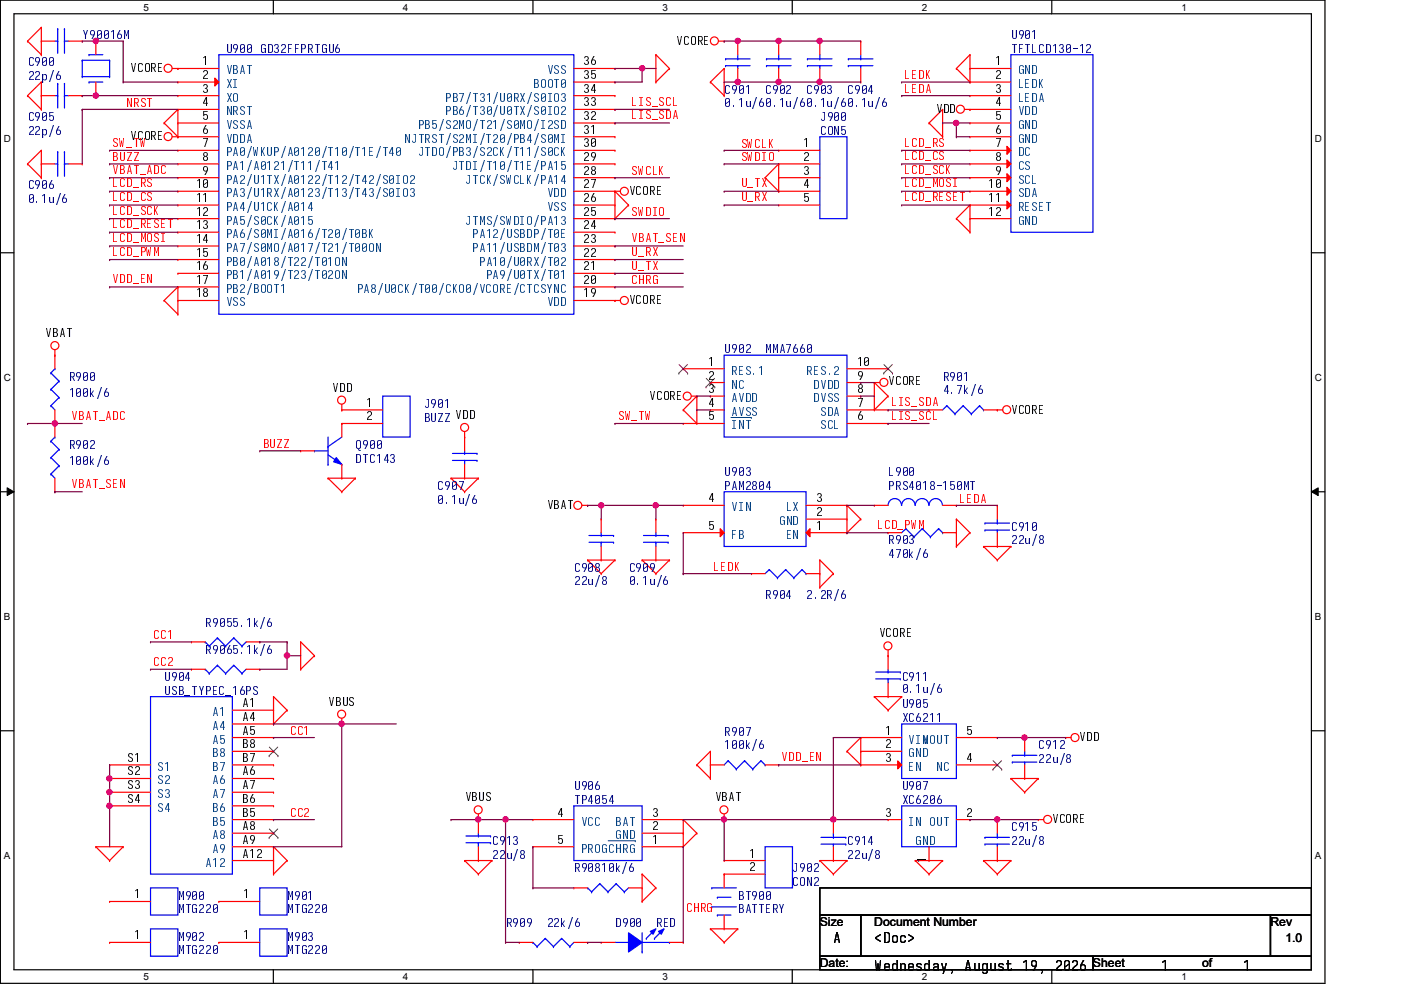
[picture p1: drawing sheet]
<svg xmlns="http://www.w3.org/2000/svg" width="297mm" height="210mm" viewBox="0 0 297 210" stroke-linecap="round" stroke-linejoin="round" font-family="sans-serif">
<path d="M.1 0h280.8v208.5h-280.8zM3 2.9h275v202.7h-275z" fill="none" stroke="#000" stroke-width=".25"/>
<g fill="#fff">
<path d="M30.4 .3h1.2v2.4h-1.2z"/>
<path d="M30.4 205.9h1.2v2.3h-1.2z"/>
</g>
<path d="M58 0v2.9M58 205.6v2.9" fill="none" stroke="#000" stroke-width=".25"/>
<g fill="#fff">
<path d="M85.4 .3h1.2v2.4h-1.2z"/>
<path d="M85.4 205.9h1.2v2.3h-1.2z"/>
</g>
<path d="M113 0v2.9M113 205.6v2.9" fill="none" stroke="#000" stroke-width=".25"/>
<g fill="#fff">
<path d="M140.5 .3h1.1v2.4h-1.1z"/>
<path d="M140.5 205.9h1.1v2.3h-1.1z"/>
</g>
<path d="M168 0v2.9M168 205.6v2.9" fill="none" stroke="#000" stroke-width=".25"/>
<g fill="#fff">
<path d="M195.4 .3h1.2v2.4h-1.2z"/>
<path d="M195.4 205.9h1.2v2.3h-1.2z"/>
</g>
<path d="M223 0v2.9M223 205.6v2.9" fill="none" stroke="#000" stroke-width=".25"/>
<g fill="#fff">
<path d="M250.5 .3h1.1v2.4h-1.1z"/>
<path d="M250.5 205.9h1.1v2.3h-1.1z"/>
<path d="M.8 28.2h1.5v2.4h-1.5z"/>
<path d="M278.8 28.2h1.4v2.4h-1.4z"/>
<path d="M.8 78.9h1.5v2.3h-1.5z"/>
<path d="M278.8 78.9h1.4v2.3h-1.4z"/>
</g>
<path d="M.1 53.6h2.9M278 53.6h2.9" fill="none" stroke="#000" stroke-width=".25"/>
<g fill="#fff">
<path d="M.8 129.6h1.4v2.3h-1.4z"/>
<path d="M278.8 129.6h1.3v2.3h-1.3z"/>
</g>
<path d="M.1 104.3h2.9M278 104.3h2.9" fill="none" stroke="#000" stroke-width=".25"/>
<path d="M1.5 103.4l1.5 .9-1.5 .8zM278 104.3l1.5-.9v1.7z" fill="#000"/>
<path d="M1.5 103.4l1.5 .9-1.5 .8zM278 104.3l1.5-.9v1.7z" fill="none" stroke="#000" stroke-width=".21"/>
<g fill="#fff">
<path d="M.8 180.3h1.4v2.3h-1.4z"/>
<path d="M278.8 180.3h1.3v2.3h-1.3z"/>
</g>
<path d="M.1 154.9h2.9M278 154.9h2.9M173.8 188.3h104.2v5.7h-104.2zM173.8 194h8.7v8.7h-8.7zM182.5 194h86.9v8.7h-86.9zM269.4 194h8.6v8.7h-8.6zM173.8 202.7h57.9v2.9h-57.9zM231.7 202.7h46.3v2.9h-46.3z" fill="none" stroke="#000" stroke-width=".25"/>
<g fill="none" stroke="#f00" stroke-width=".25">
<path d="M5.8 8.7h.1M5.8 8.7l3 2.9M8.8 11.6h.1M8.8 5.8h.1M8.8 17.4h.1M8.8 5.8v5.8M8.8 17.4v5.8M8.8 5.8l-3 2.9M8.8 17.4l-3 2.9M36.5 14.5h1.2M37.7 14.5h.1M139.1 11.6h.1"/>
<path d="M139.1 17.4h.1M139.1 11.6v5.8M139.1 11.6l2.8 2.9M141.9 14.5h.1M141.9 14.5l-2.8 2.9M150.6 17.4h.1M150.6 17.4l2.9 2.9M152.4 8.7h1.1M153.5 8.7h.1M153.5 14.5h.1M153.5 14.5v5.8M153.5 14.5l-2.9 2.9"/>
<path d="M202.8 14.5h.1M202.8 14.5l2.9 2.9M205.7 11.6h.1M205.7 17.4h.1M205.7 11.6v5.8M205.7 11.6l-2.9 2.9M5.8 20.3h.1M5.8 34.8h.1M5.8 20.3l3 2.9M5.8 34.8l3 2.9M8.8 23.2h.1M8.8 37.7h.1"/>
<path d="M8.8 31.9h.1M8.8 31.9v5.8M8.8 31.9l-3 2.9M34.8 26.1h.1M34.8 26.1l2.9 2.9M36.5 29h1.2M37.7 29h.1M37.7 23.2h.1M37.7 23.2v5.8M37.7 23.2l-2.9 2.9M153.5 20.3h.1M162.2 37.7h.1"/>
<path d="M162.2 37.7l2.9 2.9M165.1 34.8h.1M165.1 34.8v5.8M165.1 34.8l-2.9 2.9M197 26.1h.1M197 26.1l2.9 2.9M199.9 23.2h.1M199.9 29h.1M199.9 23.2v5.8M199.9 23.2l-2.9 2.9M204.5 23.2h1.2M205.7 23.2h.1"/>
<path d="M130.4 40.6h.1M130.4 46.4h.1M130.4 40.6v5.8M130.4 40.6l2.9 2.9M130.4 40.6h1.1M133.3 43.5h.1M133.3 43.5l-2.9 2.9M165.1 40.6h.1M202.8 46.4h.1M202.8 46.4l2.9 2.8M205.7 43.5h.1M205.7 49.2h.1"/>
<path d="M205.7 43.5v5.7M205.7 43.5l-2.9 2.9M11.6 75.3h.1M11.6 74.2v1.1M34.8 63.7h.1M34.8 63.7l2.9 2.9M37.7 66.6h.1M37.7 60.8h.1M37.7 60.8v5.8M37.7 60.8l-2.9 2.9M130.4 63.7h.1M130.4 63.7h1.1"/>
<path d="M72.5 86.9h.1M72.5 85.7v1.2M98.5 92.7h.1M98.5 91.5v1.2M144.9 86.9h.1M144.9 86.9l2.8 2.9M146.6 84h1.1M147.7 89.8h.1M147.7 84h.1M147.7 84v5.8M147.7 84l-2.8 2.9M185.4 81.1h.1"/>
<path d="M185.4 86.9h.1M185.4 81.1v5.8M185.4 81.1l2.9 2.9M185.4 81.1h1.2M188.3 84h.1M188.3 84l-2.9 2.9M211.5 86.9h.1M211.5 86.9h1.1M69.6 101.4h.1M69.6 101.4h5.7M69.6 101.4l2.9 2.9M72.5 104.3h.1"/>
<path d="M75.3 101.4h.1M75.3 101.4l-2.8 2.9M95.6 101.4h.1M95.6 101.4h5.8M95.6 101.4l2.9 2.9M98.5 104.3h.1M101.4 101.4h.1M101.4 101.4l-2.9 2.9M123.4 107.1h1.2M124.6 107.1h.1M124.6 118.7h.1M124.6 118.7h5.8"/>
<path d="M124.6 118.7l2.9 2.9M130.4 118.7h.1M130.4 118.7l-2.9 2.9M136.1 118.7h.1M136.1 118.7h5.8M136.1 118.7l3 2.9M141.9 118.7h.1M141.9 118.7l-2.8 2.9M173.8 118.7h.1M173.8 118.7v5.8M173.8 118.7l2.9 2.9M179.6 112.9h.1"/>
<path d="M179.6 107.1h.1M179.6 107.1v5.8M179.6 107.1l2.9 3M182.5 110.1h.1M182.5 110.1l-2.9 2.8M202.8 115.9h.1M202.8 110.1h.1M202.8 110.1v5.8M202.8 110.1l2.9 2.8M205.7 112.9h.1M205.7 112.9l-2.9 3M208.5 115.9h.1"/>
<path d="M208.5 115.9h5.8M208.5 115.9l3 2.8M211.5 118.7h.1M214.3 115.9h.1M214.3 115.9l-2.8 2.8M63.8 136.1h.1M63.8 136.1v5.8M63.8 136.1l2.9 2.9M66.7 139h.1M66.7 139l-2.9 2.9M127.5 121.6h.1M139.1 121.6h.1"/>
<path d="M173.8 124.5h.1M176.7 121.6h.1M176.7 121.6l-2.9 2.9M188.3 139h.1M188.3 137.8v1.2M58 147.7h.1M58 153.5h.1M58 147.7v5.8M58 147.7l2.9 2.9M60.9 150.6h.1M60.9 150.6l-2.9 2.9M63.8 141.9h.1"/>
<path d="M72.5 153.5h.1M72.5 152.3v1.2M150.6 159.3h.1M150.6 159.3v5.8M150.6 159.3l-2.9 2.9M179.6 159.3h.1M179.6 159.3l2.9 2.9M182.5 156.4h.1M182.5 156.4v5.8M182.5 156.4l-2.9 2.9M185.4 147.7h.1M185.4 147.7h5.8"/>
<path d="M185.4 147.7l2.9 2.9M188.3 150.6h.1M191.2 147.7h.1M191.2 147.7l-2.9 2.9M225.9 156.4h.1M225.9 156.4h1.2M20.3 179.5h.1M20.3 179.5h5.8M20.3 179.5l2.9 3M26.1 179.5h.1M26.1 179.5l-2.9 3M58 179.5h.1"/>
<path d="M58 179.5v5.8M58 179.5l2.9 3M101.4 173.8h.1M101.4 172.6v1.2M144.9 179.5h.1M144.9 173.8h.1M144.9 173.8v5.7M144.9 173.8l2.8 2.9M147.7 176.7h.1M147.7 162.2h.1M147.7 176.7l-2.8 2.8M147.7 162.2l2.9 2.9"/>
<path d="M150.6 165.1h.1M150.6 162.2h.1M150.6 162.2h2.9M153.5 173.8h.1M153.5 172.6v1.2M162.2 162.2h2.9M165.1 162.2h.1M176.7 173.8h.1M176.7 173.8v2.9M176.7 179.5v3M182.5 162.2h.1M188.3 173.8h.1"/>
<path d="M188.3 173.8h2.9M197 179.5v3M202.8 173.8h2.9M205.7 173.8h.1M214.3 165.1h.1M214.3 165.1h5.8M214.3 165.1l3 2.9M217.3 168h.1M220.1 165.1h.1M220.1 173.8h.1M220.1 165.1l-2.8 2.9M220.1 173.8h1.2"/>
<path d="M23.2 182.5h.1M46.4 191.1h.1M46.4 191.1h8.7M58 185.3h.1M60.9 182.5h.1M60.9 182.5l-2.9 2.8M98.5 182.5h.1M98.5 182.5h5.8M98.5 182.5l2.9 2.8M101.4 185.3h.1M104.3 182.5h.1M104.3 182.5l-2.9 2.8"/>
<path d="M121.7 188.3h.1M121.7 188.3h2.9M133.3 188.3h2.8M136.1 185.3h.1M136.1 191.1h.1M136.1 188.3h.1M136.1 185.3v5.8M136.1 185.3l3 3M139.1 188.3h.1M139.1 188.3l-3 2.8M150.6 196.9h.1M150.6 196.9h5.8"/>
<path d="M150.6 196.9l2.9 2.9M153.5 199.8h.1M153.5 182.5h.1M153.5 185.3h.1M153.5 182.5h8.7M153.5 185.3h8.7M156.4 196.9h.1M156.4 196.9l-2.9 2.9M173.8 182.5h.1M173.8 182.5h5.8M173.8 182.5l2.9 2.8M176.7 185.3h.1"/>
<path d="M176.7 182.5h.1M179.6 182.5h.1M179.6 182.5l-2.9 2.8M194.1 182.5h.1M194.1 182.5h5.8M194.1 182.5l2.9 2.8M197 185.3h.1M197 182.5h.1M199.9 182.5h.1M199.9 182.5l-2.9 2.8M208.5 182.5h.1M208.5 182.5h5.8"/>
<path d="M208.5 182.5l3 2.8M211.5 185.3h.1M214.3 182.5h.1M214.3 182.5l-2.8 2.8"/>
<circle cx="35.6" cy="14.5" r=".85"/>
<circle cx="151.5" cy="8.7" r=".85"/>
<circle cx="35.6" cy="29" r=".85"/>
<circle cx="203.6" cy="23.2" r=".85"/>
<circle cx="132.4" cy="40.6" r=".85"/>
<circle cx="11.6" cy="73.3" r=".85"/>
<circle cx="132.4" cy="63.7" r=".85"/>
<circle cx="72.4" cy="84.8" r=".85"/>
<circle cx="98.5" cy="90.6" r=".85"/>
<circle cx="145.7" cy="84" r=".85"/>
<circle cx="187.4" cy="81.1" r=".85"/>
<circle cx="213.4" cy="86.9" r=".85"/>
<circle cx="122.5" cy="107.1" r=".85"/>
<circle cx="188.2" cy="136.9" r=".85"/>
<circle cx="72.4" cy="151.4" r=".85"/>
<circle cx="227.9" cy="156.4" r=".85"/>
<circle cx="101.4" cy="171.7" r=".85"/>
<circle cx="153.5" cy="171.7" r=".85"/>
<circle cx="222.1" cy="173.7" r=".85"/>
</g>
<g fill="none" stroke="#00f" stroke-width=".25">
<path d="M153.5 104.3h17.4v11.6h-17.4zM154.4 161.3h.1M154.4 161.3l-.9 .9M154.4 161.3l1.7 1.8M156.1 163.1h.1M157.9 161.3h.1M157.9 161.3l-1.8 1.8M157.9 161.3l1.7 1.8M159.6 163.1h.1M161.3 161.3h.1M161.3 161.3l-1.7 1.8M161.3 161.3l.9 .9"/>
<path d="M162.2 179.5h5.8v8.8h-5.8zM162.2 162.2h.1M174.1 177.5h5.2M174.1 179h5.2M176.7 179h.1M176.7 177.5h.1M176.7 176.7v.8M176.7 179v.5M179.3 177.5h.1M179.3 179h.1M191.2 170.9h11.6v8.6h-11.6zM55.1 188.3h5.8v5.7h-5.8z"/>
<path d="M124.6 188.3h.1M124.6 188.3l.8 .8M125.4 189.1h.1M127.2 187.4h.1M127.2 187.4l1.7 1.7M127.2 187.4l-1.8 1.7M128.9 189.1h.1M130.6 187.4h.1M130.6 187.4l1.8 1.7M130.6 187.4l-1.7 1.7M132.4 189.1h.1M133.3 188.3l-.9 .8"/>
</g>
<path d="M170.9 112.9l.8-.8v1.7z" fill="#f00"/>
<path d="M144.9 107.1h.1M144.9 107.1h8.6M170.9 112.9l.8-.8v1.7zM170.9 112.9h8.7M170.9 110.1h8.7M170.9 107.1h8.7M179.6 112.9h.1M179.6 110.1h.1M179.6 107.1h.1" fill="none" stroke="#f00" stroke-width=".25"/>
<path d="M152.7 112.1l.8 .8-.8 .9z" fill="#f00"/>
<g fill="none" stroke="#f00" stroke-width=".25">
<path d="M144.9 112.9h.1M144.9 112.9h8.6M152.7 112.1l.8 .8-.8 .9zM159.3 121.6h.1M159.3 121.6h2.9M170.9 121.6h2.9M173.8 121.6h.1M49.3 150.6h8.7M49.3 153.5h8.7M49.3 156.4h8.7M49.3 159.3h8.7M58 150.6h.1"/>
<path d="M58 153.5h.1M58 156.4h.1M58 159.3h.1M182.5 156.4h.1M182.5 159.3h.1M182.5 156.4h8.7M182.5 159.3h8.7M23.2 162.2h.1M23.2 165.1h.1M23.2 168h.1M23.2 170.9h.1M23.2 162.2h8.7"/>
<path d="M23.2 165.1h8.7M23.2 168h8.7M23.2 170.9h8.7M49.3 162.2h8.7M49.3 165.1h8.7M49.3 168h8.7M49.3 170.9h8.7M49.3 176.7h8.7M49.3 179.5h8.7M49.3 173.8h8.7M58 165.1h.1M58 168h.1"/>
<path d="M58 176.7h.1M58 179.5h.1M58 173.8h.1M58 170.9h.1M58 162.2h.1M49.3 182.5h8.7M58 182.5h.1"/>
</g>
<g fill="none" stroke="#00f" stroke-width=".25">
<path d="M163.1 120.8h.1M163.1 120.8l-.9 .8M163.1 120.8l1.7 1.7M164.8 122.5h.1M166.6 120.8h.1M166.6 120.8l-1.8 1.7M166.6 120.8l1.7 1.7M168.3 122.5h.1M170 120.8h.1M170 120.8l-1.7 1.7M170 120.8l.9 .8M170.9 121.6h.1"/>
<path d="M31.9 147.7h17.4v37.6h-17.4zM191.2 153.5h11.6v11.6h-11.6z"/>
</g>
<path d="M57.1 158.4l1.8 1.8M58.9 158.4l-1.8 1.8M57.1 177.6h.1M57.1 160.2h.1M57.1 175.8l1.8 1.8M58.9 175.8l-1.8 1.8M58.9 177.6h.1M58.9 160.2h.1" fill="none" stroke="#7f3f00" stroke-width=".21"/>
<path d="M190.3 161.3l.9 .9-.9 .8z" fill="#f00"/>
<g fill="none" stroke="#f00" stroke-width=".25">
<path d="M165.1 17.4h.1M165.1 8.7h.1M165.1 8.7v2.9M165.1 14.5v2.9M182.5 17.4h.1M182.5 8.7h.1M182.5 8.7v2.9M182.5 14.5v2.9M165.1 31.9h.1M165.1 34.8h.1M165.1 37.7h.1M165.1 31.9h8.7"/>
<path d="M165.1 34.8h8.7M165.1 37.7h8.7M165.1 40.6h.1M165.1 43.5h.1M165.1 40.6h8.7M165.1 43.5h8.7M11.6 75.3h.1M11.6 75.3v2.9M11.6 89.8h.1M11.6 86.9v2.9M72.5 86.9h.1M72.5 89.8h.1"/>
<path d="M72.5 86.9h8.6M72.5 89.8h8.6M185.4 107.1h.1M185.4 107.1h2.9M199.9 107.1h2.9M202.8 107.1h.1M202.8 156.4h8.7M211.5 156.4h.1M182.5 162.2h.1M182.5 162.2h8.7M190.3 161.3l.9 .9-.9 .8zM202.8 162.2h8.7"/>
<path d="M211.5 162.2h.1M23.2 199.8h.1M23.2 199.8h8.7"/>
</g>
<path d="M210.5 163.1h.1M210.6 161.3l1.8 1.8M212.3 161.3l-1.8 1.8M212.4 163.1h.1" fill="none" stroke="#7f3f00" stroke-width=".21"/>
<g fill="none" stroke="#00f" stroke-width=".25">
<path d="M162.5 12.5h.1M162.5 13.9h.1M162.5 12.5h5.2M162.5 13.9h5.2M165.1 13.9h.1M165.1 12.5h.1M165.1 11.6v.9M165.1 13.9v.6M179.9 12.5h.1M179.9 13.9h.1M179.9 12.5h5.2M179.9 13.9h5.2"/>
<path d="M182.5 13.9h.1M182.5 12.5h.1M182.5 11.6v.9M182.5 13.9v.6M173.8 29h5.8v17.4h-5.8zM10.8 79.1h.1M10.8 79.1l1.7 1.7M11.6 78.2h.1M11.6 78.2l-.8 .9M10.8 86h.1M10.8 82.5h.1M10.8 86l.8 .9"/>
<path d="M10.8 82.5l1.7 1.8M12.5 84.3h.1M12.5 80.8h.1M12.5 84.3l-1.7 1.7M12.5 80.8l-1.7 1.7M81.1 84h5.8v8.7h-5.8zM188.3 107.1a1.42 1.42 0 0 1 1.4-1.4 1.42 1.42 0 0 1 1.4 1.4M191.2 107.1a1.42 1.42 0 0 1 1.4-1.4 1.42 1.42 0 0 1 1.4 1.4M194.1 107.1a1.44 1.44 0 0 1 1.4-1.4 1.44 1.44 0 0 1 1.4 1.4M197 107.1a1.42 1.42 0 0 1 1.4-1.4 1.42 1.42 0 0 1 1.4 1.4M31.9 196.9h5.8v5.8h-5.8zM130.4 199.8h2.9"/>
<path d="M133.3 199.8h.1M136.1 197.8v4M136.1 199.8h5.8M141.9 199.8h.1M136.1 201.8h.1"/>
</g>
<path d="M133.3 197.8l2.8 2-2.8 2z" fill-rule="evenodd" fill="#00f"/>
<path d="M133.3 197.8l2.8 2-2.8 2z" fill="none" stroke="#00f" stroke-width=".25"/>
<path d="M139.6 197.5l1.2-.6-.6 1.2z" fill-rule="evenodd" fill="#00f"/>
<path d="M139.6 197.5l1.2-.6-.6 1.2z" fill="none" stroke="#00f" stroke-width=".25"/>
<path d="M137.9 197.5l1.2-.6-.6 1.2z" fill-rule="evenodd" fill="#00f"/>
<g fill="none" stroke="#00f" stroke-width=".25">
<path d="M11.6 34.8h.6M12.2 34.8h.1M12.2 32.2h.1M12.2 32.2v5.2M13.7 32.2h.1M13.7 34.8h.1M13.7 34.8h.9M13.7 32.2v5.2M66.7 95.6h.1M66.7 95.6h2.9M69.6 94.7h.1M69.6 98.5h.1"/>
<path d="M69.6 96.4l2.9 2.1M69.6 92.7v5.8M72.5 98.5h.1M72.5 92.7l-2.9 2M43.5 141.9h.1M43.5 141.9l.9 .9M44.4 142.8h.1M46.1 141.1h.1M46.1 141.1l1.7 1.7M46.1 141.1l-1.7 1.7M47.8 142.8h.1M49.6 141.1h.1"/>
<path d="M49.6 141.1l1.7 1.7M49.6 141.1l-1.8 1.7M51.3 142.8h.1M52.2 141.9l-.9 .9M121.7 170.9h14.4v11.6h-14.4zM31.9 188.3h5.8v5.7h-5.8zM113 199.8h.1M113 199.8l.9 .9M115.6 199h.1M115.6 199l1.7 1.7M115.6 199l-1.7 1.7M119.1 199h.1"/>
<path d="M119.1 199l1.7 1.7M119.1 199l-1.8 1.7M121.7 199.8l-.9 .9M137 199h.1M137.9 197.5l1.2-.6-.6 1.2zM138.8 199h.1M138.8 197.2l-1.8 1.8M140.5 197.2l-1.7 1.8M113.9 200.7h.1M117.3 200.7h.1M120.8 200.7h.1"/>
</g>
<g fill="none" stroke="#f00" stroke-width=".25">
<path d="M8.8 34.8h.1M8.8 34.8h2.8M14.6 34.8h2.8M17.4 34.8h.1M40.6 141.9h.1M40.6 141.9h2.9M52.2 141.9h2.9M55.1 141.9h.1M113 173.8h.1M113 179.5h.1M113 173.8h8.7M113 179.5h8.7"/>
<path d="M136.1 173.8h8.8M136.1 176.7h8.8M136.1 179.5h8.8M144.9 176.7h.1M144.9 173.8h.1M144.9 179.5h.1M23.2 191.1h.1M23.2 191.1h8.7M110.1 199.8h.1M110.1 199.8h2.9M121.7 199.8h2.9M124.6 199.8h.1"/>
<path d="M127.5 199.8h.1M127.5 199.8h2.9M141.9 199.8h3M144.9 199.8h.1"/>
</g>
<path d="M128.9 178.3h5.8M134.7 178.3h.1" fill="none" stroke="#003f7f" stroke-width=".21"/>
<path d="M71.3 97l1.2 1.5-1.8-.6z" fill="#00f"/>
<g fill="none" stroke="#00f" stroke-width=".25">
<path d="M11.6 8.7h.6M12.2 17.7h.1M12.2 8.7h.1M12.2 6.1h.1M12.2 6.1v5.2M12.2 17.7v5.2M13.7 17.7h.1M13.7 6.1h.1M13.7 8.7h.1M13.7 6.1v5.2M13.7 17.7v5.2M13.7 8.7h.9"/>
<path d="M17.4 12.8h.1M17.4 16.3h.1M17.4 12.8h5.8M17.4 12.8v3.5M17.4 16.3h5.8M18.9 11.6h.1M18.9 17.4h.1M18.9 11.6h2.9M18.9 17.4h2.9M23.2 16.3h.1M23.2 12.8h.1M23.2 12.8v3.5"/>
<path d="M153.8 12.5h.1M153.8 13.9h.1M153.8 12.5h5.2M153.8 13.9h5.2M156.4 13.9h.1M156.4 12.5h.1M156.4 11.6v.9M156.4 13.9v.6M171.2 12.5h.1M171.2 13.9h.1M171.2 12.5h5.2M171.2 13.9h5.2"/>
<path d="M173.8 13.9h.1M173.8 12.5h.1M173.8 11.6v.9M173.8 13.9v.6M214.3 11.6h17.4v37.6h-17.4zM11.6 20.3h.6M12.2 20.3h.1M13.7 20.3h.1M13.7 20.3h.9M153.5 75.3h26.1v17.4h-26.1zM10.8 97h.1M10.8 93.6h.1"/>
<path d="M10.8 97l1.7 1.8M10.8 93.6l1.7 1.7M11.6 92.7h.1M11.6 92.7l-.8 .9M12.5 98.8h.1M12.5 95.3h.1M12.5 98.8l-1.7 1.7M12.5 95.3l-1.7 1.7M71.3 97l1.2 1.5-1.8-.6zM95.9 97.6h5.2M95.9 96.1h5.2M98.5 96.1h.1"/>
<path d="M98.5 97.6h.1M98.5 95.6v.5M98.5 97.6v.9M101.1 97.6h.1M101.1 96.1h.1M200.7 86h.1M200.7 86l-.8 .9M200.7 86l1.8 1.8M202.5 87.8h.1M204.2 86h.1M204.2 86l-1.7 1.8M204.2 86l1.7 1.8"/>
<path d="M205.9 87.8h.1M207.7 86h.1M207.7 86l-1.8 1.8M207.7 86l.8 .9M208.5 86.9h.1M10.8 100.5h.1M10.8 100.5l.8 .9M124.9 115h5.2M124.9 113.5h5.2M127.5 113.5h.1M127.5 115h.1M127.5 112.9v.6"/>
<path d="M127.5 115v.9M130.1 115h.1M130.1 113.5h.1M136.4 115h5.2M136.4 113.5h5.2M139.1 113.5h.1M139.1 115h.1M139.1 112.9v.6M139.1 115v.9M141.6 115h.1M141.6 113.5h.1M208.8 110.9h.1"/>
<path d="M208.8 112.4h.1M208.8 110.9h5.2M208.8 112.4h5.2M211.5 112.4h.1M211.5 110.9h.1M211.5 110.1v.8M211.5 112.4v.5M43.5 136.1h.1M43.5 136.1l.9 .9M44.4 137h.1M46.1 135.3h.1M46.1 135.3l1.7 1.7"/>
<path d="M46.1 135.3l-1.7 1.7M47.8 137h.1M49.6 135.3h.1M49.6 135.3l1.7 1.7M49.6 135.3l-1.8 1.7M51.3 137h.1M52.2 136.1l-.9 .9M185.7 143.9h5.2M185.7 142.5h5.2M188.3 142.5h.1M188.3 143.9h.1M188.3 141.9v.6"/>
<path d="M188.3 143.9v.9M190.9 143.9h.1M190.9 142.5h.1M217.3 159.3v.8M98.8 178.7h5.2M98.8 177.2h5.2M101.4 177.2h.1M101.4 178.7h.1M101.4 176.7v.5M101.4 178.7v.8M104 178.7h.1M104 177.2h.1"/>
<path d="M214.6 160.1h.1M214.6 161.6h.1M214.6 160.1h5.2M214.6 161.6h5.2M217.3 161.6h.1M217.3 160.1h.1M217.3 161.6v.6M150.9 188.3h.1M150.9 192.3h.1M150.9 188.3h5.2M150.9 192.3h5.2M152.1 194h.1"/>
<path d="M152.1 190.2h.1M152.1 194h2.9M152.1 190.2h2.9"/>
</g>
<g fill="none" stroke="#f00" stroke-width=".25">
<path d="M8.8 8.7h.1M8.8 8.7h2.8M14.6 8.7h2.8M17.4 8.7h.1M20.3 8.7h.1M20.3 8.7v2.9M20.3 17.4v2.9M156.4 17.4h.1M156.4 8.7h.1M156.4 8.7v2.9M156.4 14.5v2.9M173.8 17.4h.1"/>
<path d="M173.8 8.7h.1M173.8 8.7v2.9M173.8 14.5v2.9M205.7 14.5h.1M205.7 17.4h.1M205.7 14.5h8.6M205.7 17.4h8.6M8.8 20.3h.1M8.8 20.3h2.8M14.6 20.3h2.8M17.4 20.3h.1M20.3 20.3h.1"/>
<path d="M205.7 20.3h.1M205.7 23.2h.1M205.7 26.1h.1M205.7 29h.1M205.7 20.3h8.6M205.7 23.2h8.6M205.7 26.1h8.6M205.7 29h8.6M144.9 78.2h.1M144.9 78.2h8.6M179.6 78.2h8.7M188.3 78.2h.1"/>
<path d="M11.6 89.8h.1M11.6 89.8v2.9M63.8 95.6h.1M63.8 95.6h2.9M72.5 89.8h.1M72.5 89.8v2.9M72.5 98.5v2.9M98.5 92.7h.1M98.5 92.7v2.9M98.5 98.5v2.9M144.9 89.8h.1M144.9 89.8h8.6"/>
<path d="M150.6 81.1h.1M150.6 84h.1M150.6 86.9h.1M150.6 86.9h2.9M150.6 81.1h2.9M150.6 84h2.9M179.6 86.9h8.7M179.6 81.1h2.9M179.6 84h2.9M179.6 89.8h8.7M182.5 84h.1M182.5 81.1h.1"/>
<path d="M188.3 89.8h.1M188.3 86.9h.1M197 86.9h.1M197 86.9h2.9M208.5 86.9h3M211.5 86.9h.1M11.6 104.3h.1M11.6 101.4v2.9M72.5 101.4h.1M98.5 101.4h.1M127.5 110.1h.1M127.5 118.7h.1"/>
<path d="M127.5 110.1v2.8M127.5 115.9v2.8M139.1 110.1h.1M139.1 118.7h.1M139.1 110.1v2.8M139.1 115.9v2.8M211.5 115.9h.1M211.5 107.1h.1M211.5 107.1v3M211.5 112.9v3M40.6 136.1h.1M40.6 136.1h2.9"/>
<path d="M52.2 136.1h2.9M55.1 136.1h.1M188.3 139h.1M188.3 139v2.9M188.3 147.7h.1M188.3 144.8v2.9M217.3 156.4h.1M217.3 156.4v2.9M101.4 173.8h.1M101.4 173.8v2.9M101.4 179.5v3M217.3 165.1h.1"/>
<path d="M217.3 162.2v2.9M101.4 182.5h.1M153.5 185.3h.1M153.5 196.9h.1M153.5 185.3v3M153.5 194v2.9"/>
</g>
<path d="M143.9 79.1h.1M144 77.3l1.8 1.8M145.8 77.3l-1.9 1.8M145.8 79.1h.1M187.4 79.1h.1M187.4 77.3l1.8 1.8M189.2 77.3l-1.8 1.8M189.2 79.1h.1M149.7 82h.1M149.7 80.2l1.8 1.8M151.5 80.2l-1.8 1.8M151.5 82h.1" fill="none" stroke="#7f3f00" stroke-width=".21"/>
<path d="M155 88.5h4.3M159.3 88.5h.1" fill="none" stroke="#003f7f" stroke-width=".21"/>
<path d="M213.5 31l.8 .9-.8 .8z" fill="#f00"/>
<path d="M205.7 31.9h.1M205.7 31.9h8.6M213.5 31l.8 .9-.8 .8z" fill="none" stroke="#f00" stroke-width=".25"/>
<path d="M213.5 33.9l.8 .9-.8 .8z" fill="#f00"/>
<path d="M205.7 34.8h.1M205.7 34.8h8.6M213.5 33.9l.8 .9-.8 .8z" fill="none" stroke="#f00" stroke-width=".25"/>
<path d="M213.5 36.8l.8 .9-.8 .8z" fill="#f00"/>
<path d="M205.7 37.7h.1M205.7 37.7h8.6M213.5 36.8l.8 .9-.8 .8z" fill="none" stroke="#f00" stroke-width=".25"/>
<path d="M213.5 39.7l.8 .9-.8 .8z" fill="#f00"/>
<path d="M213.5 39.7l.8 .9-.8 .8zM205.7 40.6h.1M205.7 40.6h8.6" fill="none" stroke="#f00" stroke-width=".25"/>
<path d="M213.5 42.6l.8 .9-.8 .8z" fill="#f00"/>
<path d="M37.7 14.5h.1M37.7 14.5h8.7M205.7 43.5h.1M205.7 46.4h.1M205.7 43.5h8.6M205.7 46.4h8.6M213.5 42.6l.8 .9-.8 .8zM46.4 199.8h.1M46.4 199.8h8.7" fill="none" stroke="#f00" stroke-width=".25"/>
<path d="M46.4 11.6h75.3v55h-75.3zM55.1 196.9h5.8v5.8h-5.8z" fill="none" stroke="#00f" stroke-width=".25"/>
<path d="M45.5 16.6l.9 .8-.9 .8z" fill="#f00"/>
<g fill="none" stroke="#f00" stroke-width=".25">
<path d="M37.7 17.4h.1M37.7 17.4h8.7M45.5 16.6l.9 .8-.9 .8zM121.7 17.4h8.7M121.7 14.5h8.7M130.4 17.4h.1M130.4 14.5h.1M37.7 20.3h.1M37.7 23.2h.1M37.7 26.1h.1M37.7 29h.1M37.7 31.9h.1"/>
<path d="M37.7 34.8h.1M37.7 37.7h.1M37.7 20.3h8.7M37.7 23.2h8.7M37.7 26.1h8.7M37.7 29h8.7M37.7 31.9h8.7M37.7 34.8h8.7M37.7 37.7h8.7M121.7 20.3h8.7M121.7 23.2h8.7M121.7 26.1h8.7"/>
<path d="M121.7 29h8.7M121.7 31.9h8.7M121.7 34.8h8.7M121.7 37.7h8.7M130.4 37.7h.1M130.4 34.8h.1M130.4 31.9h.1M130.4 29h.1M130.4 26.1h.1M130.4 23.2h.1M130.4 20.3h.1M37.7 40.6h.1"/>
<path d="M37.7 43.5h.1M37.7 46.4h.1M37.7 49.2h.1M37.7 52.2h.1M37.7 55h.1M37.7 58h.1M37.7 40.6h8.7M37.7 43.5h8.7M37.7 46.4h8.7M37.7 49.2h8.7M37.7 52.2h8.7M37.7 55h8.7"/>
<path d="M37.7 58h8.7M121.7 40.6h8.7M121.7 43.5h8.7M121.7 46.4h8.7M121.7 49.2h8.7M121.7 52.2h8.7M121.7 55h8.7M121.7 58h8.7M130.4 58h.1M130.4 55h.1M130.4 52.2h.1M130.4 49.2h.1"/>
<path d="M130.4 46.4h.1M130.4 43.5h.1M130.4 40.6h.1M37.7 60.8h.1M37.7 63.7h.1M37.7 60.8h8.7M37.7 63.7h8.7M121.7 60.8h8.7M121.7 63.7h8.7M130.4 63.7h.1M130.4 60.8h.1M188.3 112.9h.1"/>
<path d="M188.3 112.9h2.9M199.9 112.9h2.9M202.8 112.9h.1M211.5 173.8h.1M211.5 173.8v2.9M211.5 179.5v3M211.5 182.5h.1"/>
</g>
<g fill="none" stroke="#00f" stroke-width=".25">
<path d="M192.1 112.1h.1M192.1 112.1l-.9 .8M192.1 112.1l1.7 1.7M193.8 113.8h.1M195.5 112.1h.1M195.5 112.1l-1.7 1.7M195.5 112.1l1.8 1.7M197.3 113.8h.1M199 112.1h.1M199 112.1l-1.7 1.7M199 112.1l.9 .8M199.9 112.9h.1"/>
<path d="M208.8 177.5h.1M208.8 179h.1M208.8 177.5h5.2M208.8 179h5.2M211.5 179h.1M211.5 177.5h.1M211.5 176.7v.8M211.5 179v.5"/>
</g>
<path d="M199.9 26.1h.1M199.9 26.1h2.9M202.8 29h.1M202.8 26.1h.1M202.8 29h2.9M202.8 26.1v2.9" fill="none" stroke="#7f003f" stroke-width=".25"/>
<circle cx="202.7" cy="26.1" r=".56" fill="#f0f"/>
<circle cx="202.7" cy="26.1" r=".56" fill="none" stroke="#f0f" stroke-width=".25"/>
<g fill="none" stroke="#7f003f" stroke-width=".25">
<path d="M191.2 17.4h.1M191.2 17.4h14.5M153.5 31.9h.1M153.5 34.8h.1M153.5 34.8h11.6M153.5 31.9h11.6M191.2 20.3h.1M191.2 34.8h.1M191.2 31.9h.1M191.2 37.7h.1M191.2 20.3h14.5M191.2 34.8h14.5"/>
<path d="M191.2 31.9h14.5M191.2 37.7h14.5M202.8 26.1h.1M202.8 26.1h2.9M23.2 55h.1M23.2 55h14.5M153.5 40.6h.1M153.5 43.5h.1M153.5 43.5h11.6M153.5 40.6h11.6M191.2 43.5h.1M191.2 40.6h.1"/>
<path d="M191.2 43.5h14.5M191.2 40.6h14.5M176.7 156.4h.1M176.7 156.4h5.8M176.7 156.4v17.4"/>
</g>
<circle cx="176.7" cy="173.7" r=".56" fill="#f0f"/>
<circle cx="176.7" cy="173.7" r=".56" fill="none" stroke="#f0f" stroke-width=".25"/>
<path d="M211.5 156.4h.1M211.5 156.4h5.8" fill="none" stroke="#7f003f" stroke-width=".25"/>
<circle cx="217.2" cy="156.4" r=".56" fill="#f0f"/>
<circle cx="217.2" cy="156.4" r=".56" fill="none" stroke="#f0f" stroke-width=".25"/>
<path d="M17.4 8.7h.1M17.4 8.7h2.9M217.3 156.4h8.6M225.9 156.4h.1" fill="none" stroke="#7f003f" stroke-width=".25"/>
<circle cx="20.3" cy="8.7" r=".56" fill="#f0f"/>
<circle cx="20.3" cy="8.7" r=".56" fill="none" stroke="#f0f" stroke-width=".25"/>
<path d="M20.3 20.3h.1M20.3 20.3h17.4" fill="none" stroke="#7f003f" stroke-width=".25"/>
<circle cx="20.3" cy="20.3" r=".56" fill="#f0f"/>
<circle cx="20.3" cy="20.3" r=".56" fill="none" stroke="#f0f" stroke-width=".25"/>
<g fill="none" stroke="#7f003f" stroke-width=".25">
<path d="M20.3 8.7h.1M20.3 8.7h5.8M26.1 8.7h.1M26.1 17.4h.1M26.1 8.7v8.7M26.1 17.4h11.6M130.4 14.5h.1M130.4 17.4h.1M130.4 14.5h5.7M136.1 14.5h.1M136.1 14.5v2.9h-5.7M17.4 23.2h.1"/>
<path d="M17.4 20.3h.1M17.4 23.2v11.6M17.4 23.2h20.3M17.4 20.3h2.9"/>
</g>
<circle cx="136.1" cy="14.5" r=".56" fill="#f0f"/>
<circle cx="136.1" cy="14.5" r=".56" fill="none" stroke="#f0f" stroke-width=".25"/>
<g fill="none" stroke="#7f003f" stroke-width=".25">
<path d="M136.1 14.5h.1M136.1 14.5h3M130.4 37.7h.1M130.4 37.7h11.5M130.4 46.4h.1M130.4 58h.1M130.4 55h.1M130.4 46.4h11.5M130.4 58h14.5M130.4 55h14.5M23.2 60.8h.1M23.2 60.8h14.5"/>
<path d="M130.4 60.8h.1M130.4 60.8h14.5M113 179.5h.1M113 179.5v8.8M144.9 173.8h.1M144.9 173.8h31.8M153.5 173.8h.1M113 188.3h.1M113 188.3h8.7"/>
</g>
<circle cx="153.5" cy="173.7" r=".56" fill="#f0f"/>
<circle cx="153.5" cy="173.7" r=".56" fill="none" stroke="#f0f" stroke-width=".25"/>
<path d="M107.2 173.8h.1M107.2 173.8h5.8" fill="none" stroke="#7f003f" stroke-width=".25"/>
<circle cx="107.2" cy="173.7" r=".56" fill="#f0f"/>
<circle cx="107.2" cy="173.7" r=".56" fill="none" stroke="#f0f" stroke-width=".25"/>
<g fill="none" stroke="#7f003f" stroke-width=".25">
<path d="M101.4 173.8h.1M101.4 173.8h5.8M107.2 173.8h.1M107.2 173.8v26M144.9 179.5h.1M144.9 179.5v20.3M176.7 173.8h.1M176.7 173.8h11.6M211.5 173.8h.1M211.5 173.8h8.6M107.2 199.8h.1M107.2 199.8h2.9"/>
<path d="M124.6 199.8h.1M124.6 199.8h2.9"/>
</g>
<circle cx="211.4" cy="173.7" r=".56" fill="#f0f"/>
<circle cx="211.4" cy="173.7" r=".56" fill="none" stroke="#f0f" stroke-width=".25"/>
<path d="M153.5 17.4h.1M153.5 17.4h2.9M153.5 173.8h.1M153.5 173.8v8.7M205.7 173.8h.1M205.7 173.8h5.8" fill="none" stroke="#7f003f" stroke-width=".25"/>
<circle cx="156.4" cy="17.4" r=".56" fill="#f0f"/>
<circle cx="156.4" cy="17.4" r=".56" fill="none" stroke="#f0f" stroke-width=".25"/>
<path d="M153.5 8.7h.1M153.5 8.7h2.9" fill="none" stroke="#7f003f" stroke-width=".25"/>
<circle cx="156.4" cy="8.7" r=".56" fill="#f0f"/>
<circle cx="156.4" cy="8.7" r=".56" fill="none" stroke="#f0f" stroke-width=".25"/>
<path d="M95.6 173.8h.1M95.6 173.8h5.8" fill="none" stroke="#7f003f" stroke-width=".25"/>
<circle cx="101.4" cy="173.7" r=".56" fill="#f0f"/>
<circle cx="101.4" cy="173.7" r=".56" fill="none" stroke="#f0f" stroke-width=".25"/>
<g fill="none" stroke="#7f003f" stroke-width=".25">
<path d="M156.4 17.4h.1M156.4 8.7h.1M156.4 17.4h17.4M156.4 8.7h8.7M165.1 17.4h.1M23.2 37.7h.1M23.2 37.7h14.5M23.2 52.2h.1M23.2 46.4h.1M23.2 43.5h.1M23.2 49.2h.1M23.2 40.6h.1"/>
<path d="M23.2 52.2h14.5M23.2 46.4h14.5M23.2 43.5h14.5M23.2 49.2h14.5M23.2 40.6h14.5"/>
</g>
<circle cx="165.1" cy="17.4" r=".56" fill="#f0f"/>
<circle cx="165.1" cy="17.4" r=".56" fill="none" stroke="#f0f" stroke-width=".25"/>
<path d="M165.1 8.7h.1M165.1 8.7h8.7" fill="none" stroke="#7f003f" stroke-width=".25"/>
<circle cx="165.1" cy="8.7" r=".56" fill="#f0f"/>
<circle cx="165.1" cy="8.7" r=".56" fill="none" stroke="#f0f" stroke-width=".25"/>
<path d="M173.8 17.4h.1M173.8 17.4h8.7" fill="none" stroke="#7f003f" stroke-width=".25"/>
<circle cx="173.8" cy="17.4" r=".56" fill="#f0f"/>
<circle cx="173.8" cy="17.4" r=".56" fill="none" stroke="#f0f" stroke-width=".25"/>
<path d="M173.8 8.7h.1M173.8 8.7h8.7" fill="none" stroke="#7f003f" stroke-width=".25"/>
<circle cx="173.8" cy="8.7" r=".56" fill="#f0f"/>
<circle cx="173.8" cy="8.7" r=".56" fill="none" stroke="#f0f" stroke-width=".25"/>
<path d="M58 156.4h.1M58 153.5h.1M58 156.4h8.7M58 153.5h14.5M23.2 162.2h.1M23.2 162.2v2.9M58 173.8h.1M58 179.5h.1M58 173.8h8.7M58 179.5h14.5" fill="none" stroke="#7f003f" stroke-width=".25"/>
<circle cx="23.2" cy="165.1" r=".56" fill="#f0f"/>
<circle cx="23.2" cy="165.1" r=".56" fill="none" stroke="#f0f" stroke-width=".25"/>
<path d="M23.2 165.1h.1M23.2 168h.1M23.2 165.1v5.8" fill="none" stroke="#7f003f" stroke-width=".25"/>
<circle cx="23.2" cy="170.9" r=".56" fill="#f0f"/>
<circle cx="23.2" cy="170.9" r=".56" fill="none" stroke="#f0f" stroke-width=".25"/>
<circle cx="23.2" cy="167.9" r=".56" fill="#f0f"/>
<circle cx="23.2" cy="167.9" r=".56" fill="none" stroke="#f0f" stroke-width=".25"/>
<path d="M72.5 153.5h.1M72.5 153.5v26M72.5 153.5h11.5M23.2 170.9h.1M23.2 170.9v8.6" fill="none" stroke="#7f003f" stroke-width=".25"/>
<circle cx="72.4" cy="153.5" r=".56" fill="#f0f"/>
<circle cx="72.4" cy="153.5" r=".56" fill="none" stroke="#f0f" stroke-width=".25"/>
<path d="M60.9 139h.1M60.9 139h2.9M60.9 139v2.9" fill="none" stroke="#7f003f" stroke-width=".25"/>
<circle cx="60.9" cy="139" r=".56" fill="#f0f"/>
<circle cx="60.9" cy="139" r=".56" fill="none" stroke="#f0f" stroke-width=".25"/>
<g fill="none" stroke="#7f003f" stroke-width=".25">
<path d="M130.4 89.8h.1M130.4 89.8h14.5M147.7 86.9h.1M147.7 84h.1M147.7 86.9h2.9M147.7 84h2.9M182.5 84h.1M182.5 81.1h.1M182.5 84h2.9M182.5 81.1h2.9M188.3 89.8h.1M188.3 86.9h.1"/>
<path d="M188.3 89.8h8.7M188.3 86.9h8.7M124.6 107.1h.1M124.6 107.1h14.5M127.5 107.1h.1M127.5 107.1v3M139.1 107.1h.1M139.1 107.1v3M144.9 112.9v8.7M179.6 107.1h.1M179.6 112.9h.1M179.6 107.1h5.8"/>
<path d="M179.6 112.9h8.7M202.8 107.1h.1M202.8 107.1h8.7M31.9 136.1h.1M31.9 136.1h8.7M55.1 136.1h.1M55.1 136.1h5.8M60.9 136.1h.1M60.9 136.1v2.9M144.9 121.6h.1M144.9 121.6h14.4M31.9 141.9h.1"/>
<path d="M31.9 141.9h8.7M55.1 141.9h.1M55.1 141.9h5.8M165.1 162.2h.1M165.1 162.2h17.4"/>
</g>
<circle cx="127.5" cy="107.1" r=".56" fill="#f0f"/>
<circle cx="127.5" cy="107.1" r=".56" fill="none" stroke="#f0f" stroke-width=".25"/>
<path d="M139.1 107.1h.1M139.1 107.1h5.8" fill="none" stroke="#7f003f" stroke-width=".25"/>
<circle cx="139" cy="107.1" r=".56" fill="#f0f"/>
<circle cx="139" cy="107.1" r=".56" fill="none" stroke="#f0f" stroke-width=".25"/>
<g fill="none" stroke="#7f003f" stroke-width=".25">
<path d="M23.2 34.8h.1M23.2 31.9h.1M23.2 34.8h14.5M23.2 31.9h14.5M130.4 26.1h.1M130.4 23.2h.1M130.4 26.1h11.5M130.4 23.2h11.5M5.8 89.8h.1M5.8 89.8h11.6M11.6 89.8h.1M55.1 95.6h.1"/>
<path d="M55.1 95.6h8.7"/>
</g>
<circle cx="11.6" cy="89.8" r=".56" fill="#f0f"/>
<circle cx="11.6" cy="89.8" r=".56" fill="none" stroke="#f0f" stroke-width=".25"/>
<path d="M130.4 52.2h.1M130.4 52.2h14.5M11.6 104.3h.1M11.6 104.3h5.8" fill="none" stroke="#7f003f" stroke-width=".25"/>
<circle cx="202.7" cy="26.1" r=".56" fill="#f0f"/>
<circle cx="202.7" cy="26.1" r=".56" fill="none" stroke="#f0f" stroke-width=".25"/>
<circle cx="176.7" cy="173.7" r=".56" fill="#f0f"/>
<circle cx="176.7" cy="173.7" r=".56" fill="none" stroke="#f0f" stroke-width=".25"/>
<circle cx="217.2" cy="156.4" r=".56" fill="#f0f"/>
<circle cx="217.2" cy="156.4" r=".56" fill="none" stroke="#f0f" stroke-width=".25"/>
<circle cx="20.3" cy="8.7" r=".56" fill="#f0f"/>
<circle cx="20.3" cy="8.7" r=".56" fill="none" stroke="#f0f" stroke-width=".25"/>
<circle cx="20.3" cy="20.3" r=".56" fill="#f0f"/>
<circle cx="20.3" cy="20.3" r=".56" fill="none" stroke="#f0f" stroke-width=".25"/>
<circle cx="136.1" cy="14.5" r=".56" fill="#f0f"/>
<circle cx="136.1" cy="14.5" r=".56" fill="none" stroke="#f0f" stroke-width=".25"/>
<circle cx="153.5" cy="173.7" r=".56" fill="#f0f"/>
<circle cx="153.5" cy="173.7" r=".56" fill="none" stroke="#f0f" stroke-width=".25"/>
<circle cx="107.2" cy="173.7" r=".56" fill="#f0f"/>
<circle cx="107.2" cy="173.7" r=".56" fill="none" stroke="#f0f" stroke-width=".25"/>
<circle cx="211.4" cy="173.7" r=".56" fill="#f0f"/>
<circle cx="211.4" cy="173.7" r=".56" fill="none" stroke="#f0f" stroke-width=".25"/>
<circle cx="156.4" cy="17.4" r=".56" fill="#f0f"/>
<circle cx="156.4" cy="17.4" r=".56" fill="none" stroke="#f0f" stroke-width=".25"/>
<circle cx="156.4" cy="8.7" r=".56" fill="#f0f"/>
<circle cx="156.4" cy="8.7" r=".56" fill="none" stroke="#f0f" stroke-width=".25"/>
<circle cx="101.4" cy="173.7" r=".56" fill="#f0f"/>
<circle cx="101.4" cy="173.7" r=".56" fill="none" stroke="#f0f" stroke-width=".25"/>
<circle cx="165.1" cy="17.4" r=".56" fill="#f0f"/>
<circle cx="165.1" cy="17.4" r=".56" fill="none" stroke="#f0f" stroke-width=".25"/>
<circle cx="165.1" cy="8.7" r=".56" fill="#f0f"/>
<circle cx="165.1" cy="8.7" r=".56" fill="none" stroke="#f0f" stroke-width=".25"/>
<circle cx="173.8" cy="17.4" r=".56" fill="#f0f"/>
<circle cx="173.8" cy="17.4" r=".56" fill="none" stroke="#f0f" stroke-width=".25"/>
<circle cx="173.8" cy="8.7" r=".56" fill="#f0f"/>
<circle cx="173.8" cy="8.7" r=".56" fill="none" stroke="#f0f" stroke-width=".25"/>
<circle cx="23.2" cy="165.1" r=".56" fill="#f0f"/>
<circle cx="23.2" cy="165.1" r=".56" fill="none" stroke="#f0f" stroke-width=".25"/>
<circle cx="23.2" cy="170.9" r=".56" fill="#f0f"/>
<circle cx="23.2" cy="170.9" r=".56" fill="none" stroke="#f0f" stroke-width=".25"/>
<circle cx="23.2" cy="167.9" r=".56" fill="#f0f"/>
<circle cx="23.2" cy="167.9" r=".56" fill="none" stroke="#f0f" stroke-width=".25"/>
<circle cx="72.4" cy="153.5" r=".56" fill="#f0f"/>
<circle cx="72.4" cy="153.5" r=".56" fill="none" stroke="#f0f" stroke-width=".25"/>
<circle cx="60.9" cy="139" r=".56" fill="#f0f"/>
<circle cx="60.9" cy="139" r=".56" fill="none" stroke="#f0f" stroke-width=".25"/>
<circle cx="127.5" cy="107.1" r=".56" fill="#f0f"/>
<circle cx="127.5" cy="107.1" r=".56" fill="none" stroke="#f0f" stroke-width=".25"/>
<circle cx="139" cy="107.1" r=".56" fill="#f0f"/>
<circle cx="139" cy="107.1" r=".56" fill="none" stroke="#f0f" stroke-width=".25"/>
<circle cx="11.6" cy="89.8" r=".56" fill="#f0f"/>
<circle cx="11.6" cy="89.8" r=".56" fill="none" stroke="#f0f" stroke-width=".25"/>
<g font-size="3.2">
<text x="176.7" y="200">A</text>
<text x="185.4" y="200">&lt;Doc&gt;</text>
<text x="185.4" y="205.8">Wednesday, August 19, 2026</text>
<text x="246.2" y="205.8">1</text>
<text x="263.6" y="205.8">1</text>
</g>
<g font-size="2.6" fill="#00007f">
<text x="17.4" y="8.3">Y90016M</text>
<text x="47.8" y="11.2">U900 GD32FFPRTGU6</text>
<text x="214.3" y="11.2">TFTLCD130-12</text>
<text x="214.3" y="8.3">U901</text>
<text x="5.8" y="14.1">C900</text>
<text x="5.8" y="17">22p/6</text>
<text x="153.5" y="19.9">C901</text>
<text x="153.5" y="22.8">0.1u/60.1u/60.1u/60.1u/6</text>
<text x="162.2" y="19.9">C902</text>
<text x="170.9" y="19.9">C903</text>
<text x="179.6" y="19.9">C904</text>
<text x="5.8" y="25.7">C905</text>
<text x="5.8" y="28.6">22p/6</text>
<text x="173.8" y="25.7">J900</text>
<text x="173.8" y="28.6">CON5</text>
<text x="5.8" y="40.2">C906</text>
<text x="5.8" y="43.1">0.1u/6</text>
<text x="153.5" y="74.9">U902</text>
<text x="162.2" y="74.9">MMA7660</text>
<text x="14.6" y="80.7">R900</text>
<text x="199.9" y="80.7">R901</text>
<text x="199.9" y="83.6">4.7k/6</text>
<text x="14.6" y="84.2">100k/6</text>
<text x="89.8" y="86.5">J901</text>
<text x="89.8" y="89.4">BUZZ VDD</text>
<text x="14.6" y="95.2">R902</text>
<text x="75.4" y="95.2">Q900</text>
<text x="14.6" y="98.6">100k/6</text>
<text x="75.4" y="98.1">DTC143</text>
<text x="153.5" y="101">U903</text>
<text x="188.3" y="101">L900</text>
<text x="92.7" y="103.9">C907</text>
<text x="92.7" y="106.8">0.1u/6</text>
<text x="153.5" y="103.9">PAM2804</text>
<text x="188.3" y="103.9">PRS4018-150MT</text>
<text x="214.3" y="112.6">C910</text>
<text x="188.3" y="115.4">R903</text>
<text x="188.3" y="118.4">470k/6</text>
<text x="214.3" y="115.4">22u/8</text>
<text x="121.7" y="121.2">C908</text>
<text x="121.7" y="124.1">22u/8</text>
<text x="133.3" y="121.2">C909</text>
<text x="133.3" y="124.1">0.1u/6</text>
<text x="162.2" y="127">R904</text>
<text x="170.9" y="127">2.2R/6</text>
<text x="43.5" y="132.8">R9055.1k/6</text>
<text x="43.5" y="138.6">R9065.1k/6</text>
<text x="34.8" y="144.4">U904</text>
<text x="34.8" y="147.3">USB_TYPEC_16PS</text>
<text x="191.2" y="144.4">C911</text>
<text x="191.2" y="147">0.1u/6</text>
<text x="153.5" y="156">R907</text>
<text x="191.2" y="150.2">U905</text>
<text x="191.2" y="153.1">XC6211</text>
<text x="153.5" y="158.9">100k/6</text>
<text x="220.1" y="158.9">C912</text>
<text x="220.1" y="161.8">22u/8</text>
<text x="121.7" y="167.6">U906</text>
<text x="191.2" y="167.6">U907</text>
<text x="121.7" y="170.5">TP4054</text>
<text x="191.2" y="170.5">XC6206</text>
<text x="104.3" y="179.2">C913</text>
<text x="179.6" y="179.2">C914</text>
<text x="214.3" y="176.3">C915</text>
<text x="214.3" y="179.2">22u/8</text>
<text x="104.3" y="182">22u/8</text>
<text x="121.7" y="185">R90810k/6</text>
<text x="168" y="185">J902</text>
<text x="179.6" y="182">22u/8</text>
<text x="37.7" y="190.8">M900</text>
<text x="60.9" y="190.8">M901</text>
<text x="156.4" y="190.8">BT900</text>
<text x="168" y="187.8">CON2</text>
<text x="37.7" y="193.6">MTG220</text>
<text x="60.9" y="193.6">MTG220</text>
<text x="107.2" y="196.5">R909</text>
<text x="115.9" y="196.5">22k/6</text>
<text x="130.4" y="196.5">D900</text>
<text x="139.1" y="196.5">RED</text>
<text x="156.4" y="193.6">BATTERY</text>
<text x="37.7" y="199.4">M902</text>
<text x="37.7" y="202.3">MTG220</text>
<text x="60.9" y="199.4">M903</text>
<text x="60.9" y="202.3">MTG220</text>
</g>
<g font-size="2.6">
<text x="143.4" y="9.5">VCORE</text>
<text x="27.6" y="15.3">VCORE</text>
<text x="42.9" y="13.9">1</text>
<text x="42.9" y="16.8">2</text>
<text x="123.7" y="16.8">35</text>
<text x="123.7" y="13.9">36</text>
<text x="210.9" y="13.9">1</text>
<text x="210.9" y="16.8">2</text>
<text x="42.9" y="19.6">3</text>
<text x="42.9" y="22.6">4</text>
<text x="123.7" y="22.6">33</text>
<text x="123.7" y="19.6">34</text>
<text x="198.4" y="24">VDD</text>
<text x="210.9" y="19.6">3</text>
<text x="210.9" y="22.6">4</text>
<text x="27.6" y="29.8">VCORE</text>
<text x="42.9" y="25.4">5</text>
<text x="42.9" y="28.4">6</text>
<text x="123.7" y="28.4">31</text>
<text x="123.7" y="25.4">32</text>
<text x="210.9" y="25.4">5</text>
<text x="210.9" y="28.4">6</text>
<text x="42.9" y="31.2">7</text>
<text x="42.9" y="34.1">8</text>
<text x="123.7" y="34.1">29</text>
<text x="123.7" y="31.2">30</text>
<text x="170.3" y="31.2">1</text>
<text x="170.3" y="34.1">2</text>
<text x="210.9" y="31.2">7</text>
<text x="210.9" y="34.1">8</text>
<text x="41.5" y="39.9">10</text>
<text x="42.9" y="37">9</text>
<text x="123.7" y="39.9">27</text>
<text x="123.7" y="37">28</text>
<text x="133.3" y="41.3">VCORE</text>
<text x="170.3" y="37">3</text>
<text x="170.3" y="39.9">4</text>
<text x="209.4" y="39.9">10</text>
<text x="210.9" y="37">9</text>
<text x="41.5" y="42.8">11</text>
<text x="41.5" y="45.7">12</text>
<text x="123.7" y="45.7">25</text>
<text x="123.7" y="42.8">26</text>
<text x="170.3" y="42.8">5</text>
<text x="209.4" y="42.8">11</text>
<text x="209.4" y="45.7">12</text>
<text x="41.5" y="48.6">13</text>
<text x="41.5" y="51.5">14</text>
<text x="123.7" y="51.5">23</text>
<text x="123.7" y="48.6">24</text>
<text x="41.5" y="54.4">15</text>
<text x="41.5" y="57.3">16</text>
<text x="123.7" y="57.3">21</text>
<text x="123.7" y="54.4">22</text>
<text x="41.5" y="60.2">17</text>
<text x="41.5" y="63.1">18</text>
<text x="123.7" y="63.1">19</text>
<text x="123.7" y="60.2">20</text>
<text x="133.3" y="64.5">VCORE</text>
<text x="9.6" y="71.5">VBAT</text>
<text x="150.1" y="77.6">1</text>
<text x="181.6" y="77.6">10</text>
<text x="70.4" y="83">VDD</text>
<text x="150.1" y="80.5">2</text>
<text x="150.1" y="83.4">3</text>
<text x="181.6" y="83.4">8</text>
<text x="181.6" y="80.5">9</text>
<text x="188.3" y="81.6">VCORE</text>
<text x="77.7" y="86.3">1</text>
<text x="77.7" y="89.2">2</text>
<text x="137.6" y="84.8">VCORE</text>
<text x="150.1" y="86.3">4</text>
<text x="150.1" y="89.2">5</text>
<text x="181.6" y="89.2">6</text>
<text x="181.6" y="86.3">7</text>
<text x="214.3" y="87.7">VCORE</text>
<text x="115.9" y="107.9">VBAT</text>
<text x="150.1" y="106.5">4</text>
<text x="172.9" y="106.5">3</text>
<text x="150.1" y="112.3">5</text>
<text x="172.9" y="112.3">1</text>
<text x="172.9" y="109.4">2</text>
<text x="186.3" y="135.1">VCORE</text>
<text x="51.3" y="149.9">A1</text>
<text x="69.6" y="149.6">VBUS</text>
<text x="51.3" y="152.9">A4</text>
<text x="51.3" y="155.7">A5</text>
<text x="187.7" y="155.7">1</text>
<text x="204.8" y="155.7">5</text>
<text x="27" y="161.5">S1</text>
<text x="51.3" y="161.5">B7</text>
<text x="51.3" y="158.7">B8</text>
<text x="187.7" y="158.7">2</text>
<text x="187.7" y="161.5">3</text>
<text x="204.8" y="161.5">4</text>
<text x="228.8" y="157.1">VDD</text>
<text x="27" y="164.4">S2</text>
<text x="27" y="167.3">S3</text>
<text x="51.3" y="164.4">A6</text>
<text x="51.3" y="167.3">A7</text>
<text x="27" y="170.2">S4</text>
<text x="51.3" y="173.1">B5</text>
<text x="51.3" y="170.2">B6</text>
<text x="98.5" y="169.9">VBUS</text>
<text x="118.2" y="173.1">4</text>
<text x="138.2" y="173.1">3</text>
<text x="151.5" y="169.9">VBAT</text>
<text x="187.7" y="173.1">3</text>
<text x="204.8" y="173.1">2</text>
<text x="51.3" y="176">A8</text>
<text x="51.3" y="178.9">A9</text>
<text x="118.2" y="178.9">5</text>
<text x="138.2" y="176">2</text>
<text x="138.2" y="178.9">1</text>
<text x="223" y="174.5">VCORE</text>
<text x="51.3" y="181.8">A12</text>
<text x="158.7" y="181.8">1</text>
<text x="158.7" y="184.7">2</text>
<text x="196.3" y="183">1</text>
<text x="28.4" y="190.5">1</text>
<text x="51.6" y="190.5">1</text>
<text x="173.8" y="196.3">Size</text>
<text x="185.4" y="196.3">Document Number</text>
<text x="269.4" y="196.3">Rev</text>
<text x="28.4" y="199.2">1</text>
<text x="51.6" y="199.2">1</text>
<text x="272.5" y="199.8">1.0</text>
<text x="173.8" y="205.1">Date:</text>
<text x="231.7" y="205.1">Sheet</text>
<text x="254.9" y="205.1">of</text>
</g>
<g font-size="2.6" fill="#003f7f">
<text x="47.8" y="15.8">VBAT</text>
<text x="115.9" y="15.8">VSS</text>
<text x="215.8" y="15.8">GND</text>
<text x="47.8" y="18.7">XI</text>
<text x="47.8" y="21.5">XO</text>
<text x="94.3" y="21.5">PB7/T31/U0RX/S0IO3</text>
<text x="113" y="18.7">BOOT0</text>
<text x="215.8" y="18.7">LEDK</text>
<text x="215.8" y="21.5">LEDA</text>
<text x="47.8" y="24.5">NRST</text>
<text x="47.8" y="27.3">VSSA</text>
<text x="88.6" y="27.3">PB5/S2MO/T21/S0MO/I2SD</text>
<text x="94.3" y="24.5">PB6/T30/U0TX/S0IO2</text>
<text x="215.8" y="24.5">VDD</text>
<text x="215.8" y="27.3">GND</text>
<text x="47.8" y="30.3">VDDA</text>
<text x="47.8" y="33.1">PA0/WKUP/A0120/T10/T1E/T40</text>
<text x="85.7" y="30.3">NJTRST/S2MI/T20/PB4/S0MI</text>
<text x="88.6" y="33.1">JTDO/PB3/S2CK/T11/S0CK</text>
<text x="215.8" y="30.3">GND</text>
<text x="215.8" y="33.1">DC</text>
<text x="47.8" y="36">PA1/A0121/T11/T41</text>
<text x="47.8" y="38.9">PA2/U1TX/A0122/T12/T42/S0IO2</text>
<text x="47.8" y="41.8">PA3/U1RX/A0123/T13/T43/S0IO3</text>
<text x="95.8" y="36">JTDI/T10/T1E/PA15</text>
<text x="98.6" y="38.9">JTCK/SWCLK/PA14</text>
<text x="115.9" y="41.8">VDD</text>
<text x="215.8" y="36">CS</text>
<text x="215.8" y="38.9">SCL</text>
<text x="215.8" y="41.8">SDA</text>
<text x="47.8" y="44.7">PA4/U1CK/A014</text>
<text x="47.8" y="47.6">PA5/S0CK/A015</text>
<text x="98.6" y="47.6">JTMS/SWDIO/PA13</text>
<text x="115.9" y="44.7">VSS</text>
<text x="215.8" y="44.7">RESET</text>
<text x="215.8" y="47.6">GND</text>
<text x="47.8" y="50.5">PA6/S0MI/A016/T20/T0BK</text>
<text x="47.8" y="53.4">PA7/S0MO/A017/T21/T00ON</text>
<text x="100.1" y="53.4">PA11/USBDM/T03</text>
<text x="100.1" y="50.5">PA12/USBDP/T0E</text>
<text x="47.8" y="56.3">PB0/A018/T22/T01ON</text>
<text x="47.8" y="59.2">PB1/A019/T23/T02ON</text>
<text x="101.5" y="56.3">PA10/U0RX/T02</text>
<text x="103" y="59.2">PA9/U0TX/T01</text>
<text x="47.8" y="62.1">PB2/BOOT1</text>
<text x="47.8" y="65">VSS</text>
<text x="75.6" y="62.1">PA8/U0CK/T00/CKO0/VCORE/CTCSYNC</text>
<text x="115.9" y="65">VDD</text>
<text x="155" y="79.5">RES.1</text>
<text x="155" y="82.4">NC</text>
<text x="170.9" y="79.5">RES.2</text>
<text x="172.4" y="82.4">DVDD</text>
<text x="155" y="85.3">AVDD</text>
<text x="155" y="88.2">AVSS</text>
<text x="172.4" y="85.3">DVSS</text>
<text x="173.8" y="88.2">SDA</text>
<text x="155" y="91.1">INT</text>
<text x="173.8" y="91.1">SCL</text>
<text x="155" y="108.4">VIN</text>
<text x="165.1" y="111.3">GND</text>
<text x="166.6" y="108.4">LX</text>
<text x="155" y="114.2">FB</text>
<text x="166.6" y="114.2">EN</text>
<text x="45" y="151.8">A1</text>
<text x="45" y="154.8">A4</text>
<text x="45" y="157.6">A5</text>
<text x="45" y="160.6">B8</text>
<text x="192.6" y="157.6">VIN</text>
<text x="192.6" y="160.6">GND</text>
<text x="195.6" y="157.6">VOUT</text>
<text x="33.4" y="163.4">S1</text>
<text x="33.4" y="166.3">S2</text>
<text x="45" y="166.3">A6</text>
<text x="45" y="163.4">B7</text>
<text x="192.6" y="163.4">EN</text>
<text x="198.5" y="163.4">NC</text>
<text x="33.4" y="169.2">S3</text>
<text x="33.4" y="172.1">S4</text>
<text x="45" y="169.2">A7</text>
<text x="45" y="172.1">B6</text>
<text x="45" y="177.9">A8</text>
<text x="45" y="175">B5</text>
<text x="123.1" y="175">VCC</text>
<text x="130.4" y="177.9">GND</text>
<text x="130.4" y="175">BAT</text>
<text x="192.6" y="175">IN OUT</text>
<text x="194.1" y="179.2">GND</text>
<text x="43.5" y="183.7">A12</text>
<text x="45" y="180.8">A9</text>
<text x="123.1" y="180.8">PROGCHRG</text>
</g>
<g font-size="2.6" fill="#f00">
<text x="191.8" y="16.8">LEDK</text>
<text x="26.7" y="22.6">NRST</text>
<text x="133.9" y="22.4">LIS_SCL</text>
<text x="191.8" y="19.7">LEDA</text>
<text x="133.9" y="25.3">LIS_SDA</text>
<text x="23.8" y="34.2">BUZZ</text>
<text x="23.8" y="31.1">SW_TW</text>
<text x="157" y="31.3">SWCLK</text>
<text x="157" y="34.2">SWDIO</text>
<text x="191.8" y="34">LCD_CS</text>
<text x="191.8" y="31.1">LCD_RS</text>
<text x="23.8" y="36.9">VBAT_ADC</text>
<text x="23.8" y="39.8">LCD_RS</text>
<text x="133.9" y="37.1">SWCLK</text>
<text x="157" y="39.8">U_TX</text>
<text x="191.8" y="36.9">LCD_SCK</text>
<text x="191.8" y="39.8">LCD_MOSI</text>
<text x="23.8" y="45.6">LCD_SCK</text>
<text x="23.8" y="42.7">LCD_CS</text>
<text x="133.9" y="45.8">SWDIO</text>
<text x="157" y="42.7">U_RX</text>
<text x="191.8" y="42.7">LCD_RESET</text>
<text x="23.8" y="51.4">LCD_MOSI</text>
<text x="23.8" y="48.4">LCD_RESET</text>
<text x="133.9" y="51.4">VBAT_SEN</text>
<text x="23.8" y="54.2">LCD_PWM</text>
<text x="133.9" y="57.1">U_TX</text>
<text x="133.9" y="54.2">U_RX</text>
<text x="23.8" y="60">VDD_EN</text>
<text x="133.9" y="60.2">CHRG</text>
<text x="15.2" y="89">VBAT_ADC</text>
<text x="131" y="89">SW_TW</text>
<text x="188.9" y="89">LIS_SCL</text>
<text x="188.9" y="86.1">LIS_SDA</text>
<text x="55.7" y="95">BUZZ</text>
<text x="15.2" y="103.5">VBAT_SEN</text>
<text x="203.4" y="106.6">LEDA</text>
<text x="186" y="112.1">LCD_PWM</text>
<text x="151.2" y="121">LEDK</text>
<text x="32.5" y="135.5">CC1</text>
<text x="32.5" y="141.3">CC2</text>
<text x="61.5" y="155.8">CC1</text>
<text x="165.7" y="161.4">VDD_EN</text>
<text x="61.5" y="173.2">CC2</text>
<text x="145.5" y="193.4">CHRG</text>
</g>
<g font-size="2.1">
<text x="30.4" y="2.2">5</text>
<text x="85.4" y="2.2">4</text>
<text x="140.5" y="2.2">3</text>
<text x="195.4" y="2.2">2</text>
<text x="250.5" y="2.2">1</text>
<text x=".8" y="30.1">D</text>
<text x="278.8" y="30.1">D</text>
<text x=".8" y="80.8">C</text>
<text x="278.8" y="80.8">C</text>
<text x=".8" y="131.5">B</text>
<text x="278.8" y="131.5">B</text>
<text x=".8" y="182.2">A</text>
<text x="278.8" y="182.2">A</text>
<text x="30.4" y="207.8">5</text>
<text x="85.4" y="207.8">4</text>
<text x="140.5" y="207.8">3</text>
<text x="195.4" y="207.8">2</text>
<text x="250.5" y="207.8">1</text>
</g>
</svg>
